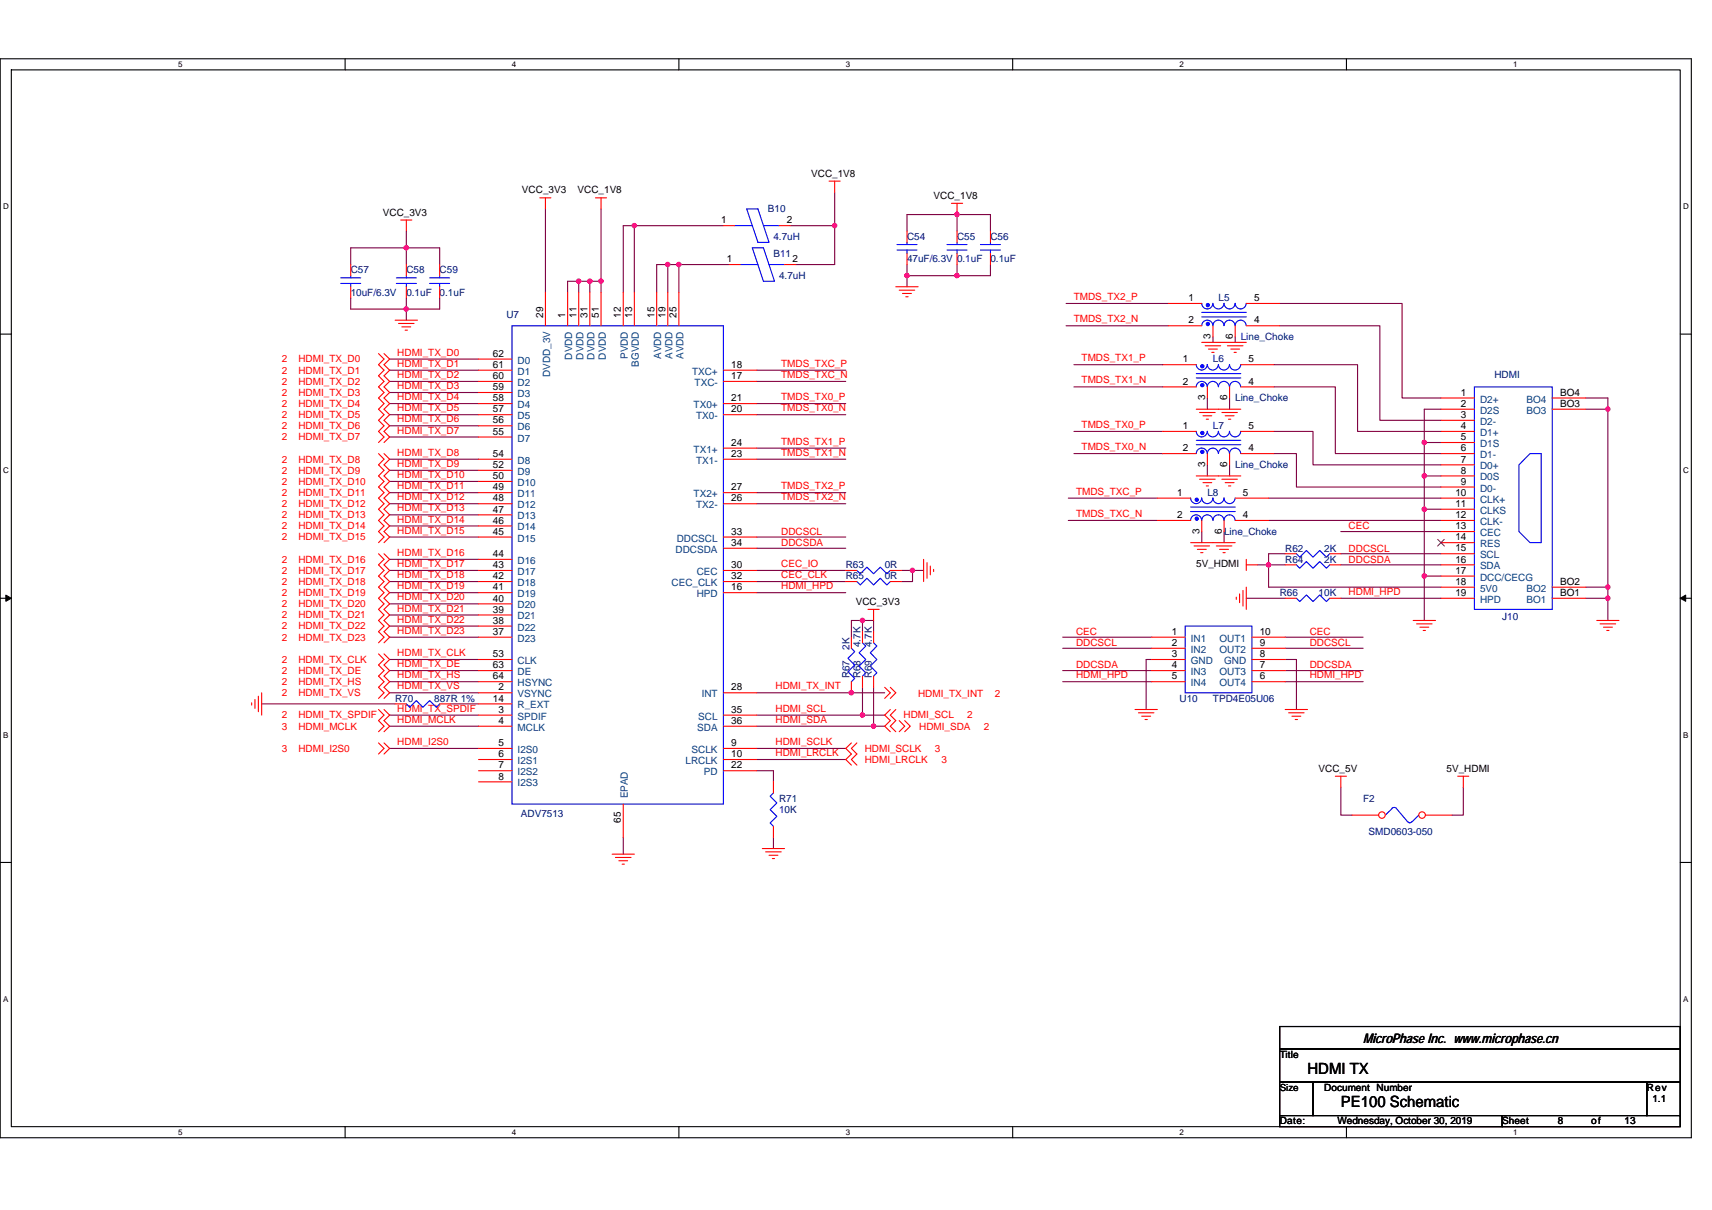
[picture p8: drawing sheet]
<svg xmlns="http://www.w3.org/2000/svg" width="297mm" height="210mm" viewBox="0 0 297 210" stroke-linecap="round" stroke-linejoin="round" font-family="sans-serif">
<path d="M0 10.2h293.5v187.2h-293.5zM2 12.1h289.5v183.4h-289.5z" fill="none" stroke="#000" stroke-width=".19"/>
<g fill="#fff">
<path d="M30.9 10.4h.8v1.6h-.8z"/>
<path d="M30.9 195.7h.8v1.6h-.8z"/>
</g>
<path d="M59.9 10.2v1.9M59.9 195.5v1.9" fill="none" stroke="#000" stroke-width=".19"/>
<g fill="#fff">
<path d="M88.8 10.4h.8v1.6h-.8z"/>
<path d="M88.8 195.7h.8v1.6h-.8z"/>
</g>
<path d="M117.8 10.2v1.9M117.8 195.5v1.9" fill="none" stroke="#000" stroke-width=".19"/>
<g fill="#fff">
<path d="M146.7 10.4h.8v1.6h-.8z"/>
<path d="M146.7 195.7h.8v1.6h-.8z"/>
</g>
<path d="M175.7 10.2v1.9M175.7 195.5v1.9" fill="none" stroke="#000" stroke-width=".19"/>
<g fill="#fff">
<path d="M204.7 10.4h.7v1.6h-.7z"/>
<path d="M204.7 195.7h.7v1.6h-.7z"/>
</g>
<path d="M233.6 10.2v1.9M233.6 195.5v1.9" fill="none" stroke="#000" stroke-width=".19"/>
<g fill="#fff">
<path d="M262.6 10.4h.7v1.6h-.7z"/>
<path d="M262.6 195.7h.7v1.6h-.7z"/>
<path d="M.5 35.1h1v1.5h-1z"/>
<path d="M292 35.1h1v1.5h-1z"/>
<path d="M.5 80.9h1v1.5h-1z"/>
<path d="M292 80.9h1v1.5h-1z"/>
</g>
<path d="M0 58h2M291.5 58h2" fill="none" stroke="#000" stroke-width=".19"/>
<g fill="#fff">
<path d="M.5 126.7h.9v1.6h-.9z"/>
<path d="M292 126.7h.9v1.6h-.9z"/>
</g>
<path d="M0 103.8h2M291.5 103.8h2" fill="none" stroke="#000" stroke-width=".19"/>
<path d="M1 103.3l1 .5-1 .6zM291.5 103.8l1-.5v1.1z" fill="#000" stroke="#000" stroke-width=".17"/>
<g fill="#fff">
<path d="M.5 172.6h.9v1.5h-.9z"/>
<path d="M292 172.6h.9v1.5h-.9z"/>
</g>
<path d="M0 149.7h2M291.5 149.7h2M222 178.1h69.5v3.9h-69.5zM222 182h69.5v5.8h-69.5zM222 187.8h5.8v5.8h-5.8zM222 193.6h38.6v1.9h-38.6zM227.8 187.8h57.9v5.8h-57.9zM260.6 193.6h30.9v1.9h-30.9zM285.7 187.8h5.8v5.8h-5.8z" fill="none" stroke="#000" stroke-width=".19"/>
<g fill="none" stroke="#800040" stroke-width=".19">
<path d="M94.6 36.3v14.4M104.3 36.3v12.5M110.1 39.2h15.4M137.1 39.2h7.7M144.8 33.4v5.8M144.8 39.2v6.7h-6.7M166 37.2h-8.6v2.9M166 37.2v2.9M166 37.2h5.8v2.9M60.9 51.7v1.9h9.6M70.5 43v2.9M70.5 51.7v1.9"/>
<path d="M70.5 43h-9.6v2.9M70.5 40.1v2.9M70.5 53.6v2M70.5 43h5.8v2.9M76.3 51.7v1.9h-5.8M100.4 48.8h1.9M100.4 48.8h-1.9v1.9M100.4 48.8v1.9M102.3 48.8h2M102.3 48.8v1.9M104.3 48.8v1.9M108.1 50.7v-11.5h2v11.5"/>
<path d="M115.9 45.9h-2v4.8M115.9 45.9v4.8M115.9 45.9h1.9M117.8 45.9v4.8M117.8 45.9h8.7M157.4 45.9v1.9M157.4 47.8v2M157.4 47.8h8.6M166 45.9v1.9M171.8 45.9v1.9h-5.8M185 52.7h17.7M185 56.5h17.7"/>
<path d="M210.5 58.5v.9M214.3 58.5v.9M222 52.7h21.3v16.4h6.7M222 56.5h17.4v16.4h10.6M67.6 66.2h15.4M67.6 68.1h15.4M67.6 62.3h15.4M67.6 64.2h15.4M67.6 73.9h15.4M67.6 75.8h15.4M67.6 70h15.4M67.6 72h15.4"/>
<path d="M67.6 79.7h15.4M131.3 66.2h15.4M131.3 64.2h15.4M131.3 72h15.4M131.3 70h15.4M131.3 79.7h15.4M131.3 77.8h15.4M186.3 63.3h15.5M186.3 67.1h15.5M186.3 74.9h15.5M186.3 78.7h15.5M209.5 69.1v1.9"/>
<path d="M213.3 69.1v1.9M221.1 63.3h14.4v11.6h14.5M221.1 67.1h10.6v11.6h18.3M221.1 74.9h6.7v5.8h22.2M221.1 78.7h3.8v5.8h25.1M247.1 76.8h2.9M247.1 76.8v5.8M250 71h-2.9v5.8M275.1 69.1h3.9v1.9M275.1 71h3.9M279 71v30.9M67.6 83.5h15.4"/>
<path d="M67.6 85.5h15.4M67.6 81.6h15.4M67.6 91.3h15.4M67.6 93.2h15.4M67.6 87.4h15.4M67.6 89.3h15.4M67.6 97.1h15.4M67.6 99h15.4M131.3 87.4h15.4M131.3 85.5h15.4M131.3 95.1h15.4M131.3 93.2h15.4"/>
<path d="M131.3 99h15.4M156.4 99h1.9M158.3 99h1.9M158.3 99v1.9h-1.9M185.4 86.4h15.4M185.4 90.3h15.4M208.5 92.2v2M209.5 80.7v1.9M212.4 92.2v2M213.3 80.7v1.9M218.2 98h1.9M220.1 86.4h29.9"/>
<path d="M220.1 90.3h29.9M220.1 98h2.9M220.1 98v3.9h29.9M223 96.1h-2.9v1.9M232.6 92.2h17.4M232.6 96.1h17.4M232.6 98h17.4M247.1 100h2.9M247.1 88.4v11.6M247.1 100v7.7M247.1 82.6h2.9M247.1 88.4h2.9"/>
<path d="M247.1 82.6v5.8M67.6 100.9h15.4M67.6 102.8h15.4M67.6 108.6h15.4M67.6 110.6h15.4M67.6 104.8h15.4M67.6 106.7h15.4M67.6 118.3h15.4M67.6 114.4h15.4M67.6 116.4h15.4M131.3 100.9h15.4M131.3 102.8h15.4"/>
<path d="M149.6 107.7h2v1.9M149.6 107.7h-1.9v2.9M149.6 107.7v1.9M149.6 119.3v4.8M151.6 119.3v6.7M184.4 112.5h15.4M184.4 118.3h15.4M184.4 116.4h15.4M184.4 110.6h15.4M199.8 114.4h-.9v8.7M216.2 103.8h6.8M223 114.4h1.9v8.7"/>
<path d="M223 112.5h13.5M223 118.3h13.5M223 116.4h13.5M223 110.6h13.5M232.6 103.8h17.4M275.1 103.8h3.9M275.1 101.9h3.9M279 103.8v3.9M279 101.9v1.9M45.4 122.2h23.2M67.6 120.2h15.4M67.6 126h15.4"/>
<path d="M67.6 124.1h15.4M67.6 129.9h15.4M78.2 122.2h4.8M131.3 133.8h2.9v1.9M131.3 126h20.3M131.3 131.8h15.4M131.3 129.9h15.4M131.3 124.1h18.3M149.6 124.1h3.9M151.6 126h1.9M153.5 120.2h-22.2M232.6 136.6v4.9h2"/>
<path d="M253.9 136.6v4.9h-2M108.1 145.3v2.9M134.2 145.3v2"/>
</g>
<g fill="#f0f" stroke="#f0f" stroke-width=".19">
<circle cx="102.3" cy="48.8" r=".38"/>
<circle cx="100.4" cy="48.8" r=".38"/>
<circle cx="104.3" cy="48.8" r=".38"/>
<circle cx="144.8" cy="39.1" r=".38"/>
<circle cx="110" cy="39.1" r=".38"/>
<circle cx="115.8" cy="45.9" r=".38"/>
<circle cx="117.8" cy="45.9" r=".38"/>
<circle cx="220.1" cy="98" r=".38"/>
<circle cx="158.3" cy="99" r=".38"/>
<circle cx="247.1" cy="82.6" r=".38"/>
<circle cx="247.1" cy="76.8" r=".38"/>
<circle cx="247.1" cy="88.4" r=".38"/>
<circle cx="247.1" cy="99.9" r=".38"/>
<circle cx="279" cy="103.8" r=".38"/>
<circle cx="279" cy="101.9" r=".38"/>
<circle cx="279" cy="71" r=".38"/>
<circle cx="151.6" cy="126" r=".38"/>
<circle cx="149.6" cy="124.1" r=".38"/>
<circle cx="149.6" cy="107.7" r=".38"/>
<circle cx="147.7" cy="120.2" r=".38"/>
<circle cx="157.4" cy="47.8" r=".38"/>
<circle cx="166" cy="37.2" r=".38"/>
<circle cx="166" cy="47.8" r=".38"/>
<circle cx="70.5" cy="43" r=".38"/>
<circle cx="70.5" cy="53.6" r=".38"/>
</g>
<g fill="none" stroke="#f00" stroke-width=".19">
<path d="M69.5 38.2h2M70.5 38.2v1.9M93.7 34.3h1.9M94.6 34.3v2M103.3 34.3h1.9M104.3 34.3v2M125.5 39.2h1.9M135.2 39.2h1.9M143.8 31.4h2M144.8 31.4v2M165.1 35.3h1.9M166 35.3v1.9"/>
<path d="M68.6 55.6h3.8M69.1 56.1h2.7M69.7 56.7h1.6M70.3 57.3h.4M70.5 45.9v1.9M70.5 49.8v1.9M94.6 50.7v5.8M98.5 50.7v5.8M100.4 50.7v5.8M102.3 50.7v5.8M104.3 50.7v5.8M108.1 50.7v5.8"/>
<path d="M110.1 50.7v5.8M113.9 50.7v5.8M115.9 50.7v5.8M117.8 50.7v5.8M155.4 49.8h3.9M156 50.4h2.7M156.6 50.9h1.5M157.2 51.5h.4M166 40.1v2M166 44v1.9M171.8 40.1v2M171.8 44v1.9"/>
<path d="M202.7 52.7h5.8M202.7 56.5h5.8M210.5 56.5v2M214.3 56.5v2M216.2 52.7h5.8M216.2 56.5h5.8M216.2 59.4h-7.7M65.7 61.4l.9 .9-.9 1 .9 .9-.9 1 .9 1-.9 .9 .9 1-.9 1 .9 .9-.9 1 .9 1-.9 .9 .9 1-.9 1 .9 .9-.9 1M65.7 78.7l.9 1-.9 1 .9 .9-.9 1 .9 .9-.9 1 .9 1-.9 .9 .9 1-.9 1 .9 .9-.9 1 .9 1-.9 .9 .9 1-.9 1M66.6 61.4l1 .9-1 1 1 .9-1 1 1 1-1 .9 1 1-1 1 1 .9-1 1 1 1-1 .9 1 1-1 1 1 .9-1 1M66.6 78.7l1 1-1 1 1 .9-1 1 1 .9-1 1 1 1-1 .9 1 1-1 1 1 .9-1 1 1 1-1 .9 1 1-1 1M83 62.3h5.8"/>
<path d="M83 64.2h5.8M83 66.2h5.8M83 68.1h5.8M83 70h5.8M83 72h5.8M83 73.9h5.8M83 75.8h5.8M83 79.7h5.8M125.5 66.2h5.8M125.5 64.2h5.8M125.5 72h5.8M125.5 70h5.8"/>
<path d="M125.5 79.7h5.8M125.5 77.8h5.8M201.8 63.3h5.8M201.8 67.1h5.8M208.1 71.6h2.7M208.7 72.2h1.5M209.1 60h2.7M209.3 72.7h.4M209.5 67.1v2M209.7 60.6h1.5M210.2 61.2h.4M212 71.6h2.7"/>
<path d="M212.6 72.2h1.5M213 60h2.7M213.1 72.7h.4M213.3 67.1v2M213.5 60.6h1.6M214.1 61.2h.4M215.3 63.3h5.8M215.3 67.1h5.8M215.3 71h-7.7M65.7 96.1l.9 1-.9 .9 .9 1-.9 1 .9 .9-.9 1 .9 .9-.9 1 .9 1-.9 .9 .9 1-.9 1 .9 .9-.9 1 .9 1-.9 .9M66.6 96.1l1 1-1 .9 1 1-1 1 1 .9-1 1 1 .9-1 1 1 1-1 .9 1 1-1 1 1 .9-1 1 1 1-1 .9M83 81.6h5.8"/>
<path d="M83 83.5h5.8M83 85.5h5.8M83 87.4h5.8M83 89.3h5.8M83 91.3h5.8M83 93.2h5.8M83 97.1h5.8M83 99h5.8M125.5 87.4h5.8M125.5 85.5h5.8M125.5 99h5.8M125.5 93.2h5.8"/>
<path d="M125.5 95.1h5.8M146.7 99h2M154.5 99h1.9M160.2 97.1v3.8M160.8 97.6v2.8M161.4 98.2v1.6M162 98.8v.4M207.2 94.7h2.7M207.7 95.3h1.6M208.1 83.2h2.7M208.3 95.9h.4M208.7 83.8h1.5"/>
<path d="M209.3 84.3h.4M211 94.7h2.7M211.6 95.3h1.5M212 83.2h2.7M212.2 95.9h.4M212.6 83.8h1.5M213.1 84.3h.4M214.3 94.2h-7.7M215.3 82.6h-7.7M216.2 98h2M216.2 97.1v1.9M223 96.1h1.9"/>
<path d="M230.7 96.1h1.9M65.7 113.5l.9 .9-.9 1 .9 1-.9 .9 .9 1-.9 1 .9 .9-.9 1M66.6 113.5l1 .9-1 1 1 1-1 .9 1 1-1 1 1 .9-1 1M83 114.4h5.8M83 116.4h5.8M83 118.3h5.8M83 100.9h5.8M83 102.8h5.8M83 104.8h5.8M83 106.7h5.8M83 108.6h5.8M83 110.6h5.8"/>
<path d="M125.5 102.8h5.8M125.5 100.9h5.8M147.7 110.6v1.9M147.7 118.3v1.9M149.6 109.6v1.9M149.6 117.3v2M150.6 105.7h1.9M151.6 105.7v2M151.6 109.6v1.9M151.6 117.3v2M153.5 119.3l1 .9-1 1M154.5 119.3l.9 .9-.9 1"/>
<path d="M214.5 103.6v.4M215.1 103.1v1.5M215.7 102.5v2.7M216.2 101.9v3.8M245.2 107.7h3.9M245.8 108.3h2.7M246.4 108.8h1.5M246.9 109.4h.4M277 107.7h3.9M277.6 108.3h2.7M278.2 108.8h1.6M278.8 109.4h.4"/>
<path d="M43.7 122v.4M44.2 121.4v1.5M44.8 120.8v2.7M45.4 120.2v3.9M65.7 123.1l.9 1-.9 1 .9 .9-.9 1M65.7 128.9l.9 1-.9 1M66.6 123.1l1 1-1 1 1 .9-1 1M66.6 128.9l1 1-1 1M68.6 122.2h1.9M76.3 122.2h1.9M83 120.2h5.8M83 124.1h5.8"/>
<path d="M83 126h5.8M83 122.2h5.8M83 129.9h5.8M83 131.8h5.8M83 133.8h5.8M83 135.7h5.8M108.1 139.5v5.8M125.5 120.2h5.8M125.5 124.1h5.8M125.5 126h5.8M125.5 129.9h5.8M125.5 131.8h5.8"/>
<path d="M125.5 133.8h5.8M134.2 135.7v1.9M147.7 128.9l-1 1 1 1-1 .9 1 1M148.7 128.9l-1 1 1 1-1 .9 1 1M154.5 123.1l-1 1 1 1-1 .9 1 1M155.4 123.1l-.9 1 .9 1-.9 .9 .9 1M156 125.1l1 .9-1 1M157 125.1l.9 .9-.9 1M196.9 123.1h3.9M197.5 123.7h2.7M198.1 124.3h1.5M198.7 124.9h.4"/>
<path d="M223 123.1h3.9M223.6 123.7h2.7M224.2 124.3h1.5M224.7 124.9h.4M231.7 134.7h1.9M232.6 134.7v1.9M252.9 134.7h1.9M253.9 134.7v1.9M106.2 148.2h3.9M106.8 148.8h2.7M107.4 149.4h1.5M107.9 150h.4"/>
<path d="M132.3 147.3h3.8M132.8 147.8h2.7M133.4 148.4h1.6M134 149h.4M134.2 143.4v1.9"/>
</g>
<g fill="none" stroke="#00f" stroke-width=".19">
<path d="M127.4 39.2h3.1M129.6 36.3h1.9l1.9 5.8h-1.9zM132.5 39.2h2.7M68.8 49.2h3.4M68.8 48.2h3.4M70.5 47.8v.4M70.5 49.2v.6M88.8 56.5h36.7v83h-36.7zM164.3 43.4h3.5M164.3 42.4h3.5M166 42.1v.3M166 43.4v.6"/>
<path d="M170.1 43.4h3.5M170.1 42.4h3.5M171.8 42.1v.3M171.8 43.4v.6M208.5 54.2h7.7M208.5 55h7.7M210.4 52.6a.96 .96 0 0 1-.9 1 .96 .96 0 0 1-1-1M210.4 56.5a.96 .96 0 0 0-.9-.9 .96 .96 0 0 0-1 .9M214.3 52.6a.95 .95 0 0 1-1 1 .95 .95 0 0 1-.9-1 .96 .96 0 0 1-1 1 .96 .96 0 0 1-.9-1M214.3 56.5a.96 .96 0 0 0-1-.9 .96 .96 0 0 0-.9 .9 .95 .95 0 0 0-1-.9 .95 .95 0 0 0-.9 .9M216.2 52.6a.95 .95 0 0 1-.9 1 .95 .95 0 0 1-1-1M216.2 56.5a.95 .95 0 0 0-.9-.9 .95 .95 0 0 0-1 .9"/>
<path d="M207.6 64.8h7.7M207.6 65.6h7.7M207.6 63.3a.95 .95 0 0 0 .9 .9 .95 .95 0 0 0 1-.9 .96 .96 0 0 0 .9 .9 .96 .96 0 0 0 1-.9M211.4 67.1a.95 .95 0 0 0-1-.9 .95 .95 0 0 0-.9 .9 .96 .96 0 0 0-1-.9 .96 .96 0 0 0-.9 .9M215.3 67.1a.96 .96 0 0 0-1-.9 .96 .96 0 0 0-1 .9 .96 .96 0 0 0-.9-.9 .96 .96 0 0 0-1 .9M215.3 63.3a.96 .96 0 0 1-1 .9 .96 .96 0 0 1-1-.9 .96 .96 0 0 1-.9 .9 .96 .96 0 0 1-1-.9M148.7 99l.6 .6 1.1-1.2 1.2 1.2 1.1-1.2 1.2 1.2 .6-.6M224.9 96.1l.6 .6 1.2-1.2 1.1 1.2 1.2-1.2 1.1 1.2 .6-.6M147.7 112.5l.6 .6-1.2 1.1 1.2 1.2-1.2 1.2 1.2 1.1-.6 .6M149.6 111.5l.6 .6-1.1 1.2 1.1 1.1-1.1 1.2 1.1 1.2-.6 .5M151.6 111.5l.5 .6-1.1 1.2 1.1 1.1-1.1 1.2 1.1 1.2-.5 .5M70.5 122.2l.6 .5 1.1-1.1 1.2 1.1 1.1-1.1 1.2 1.1 .6-.5"/>
<path d="M134.2 137.6l-.6 .6 1.2 1.1-1.2 1.2 1.2 1.2-1.2 1.1 .6 .6M241.5 140.3l.4-.2 .4 .2M241.5 140.3l-1.1 1.2M242.3 140.3l1.9 2.3M244.3 142.6a.38 .38 0 0 0 .3 .2 .38 .38 0 0 0 .3-.2M246.2 141.5l-1.2 1.1"/>
</g>
<g fill="#00f" stroke="#00f" stroke-width=".19">
<circle cx="209.6" cy="56.2" r=".28"/>
<circle cx="209.6" cy="52.9" r=".28"/>
<circle cx="208.6" cy="66.8" r=".28"/>
<circle cx="208.6" cy="63.6" r=".28"/>
</g>
<circle cx="239.8" cy="141.4" r=".57" fill="#fff" stroke="#f00" stroke-width=".19"/>
<path d="M234.6 141.5h4.6" fill="none" stroke="#f00" stroke-width=".19"/>
<circle cx="246.7" cy="141.4" r=".57" fill="#fff" stroke="#f00" stroke-width=".19"/>
<g fill="none" stroke="#f00" stroke-width=".19">
<path d="M60.9 45.9v1.9M60.9 49.8v1.9M76.3 45.9v1.9M76.3 49.8v1.9M126.5 45.9h1.9M136.1 45.9h2M157.4 40.1v2M157.4 44v1.9M201.8 74.9h5.8M201.8 78.7h5.8M209.5 78.7v2M213.3 78.7v2"/>
<path d="M215.3 74.9h5.8M215.3 78.7h5.8M250 69.1h5.8M250 71h5.8M250 72.9h5.8M250 74.9h5.8M250 76.8h5.8M250 78.7h5.8M269.3 71h5.8M269.3 69.1h5.8M200.8 86.4h5.8M200.8 90.3h5.8"/>
<path d="M208.5 90.3v1.9M212.4 90.3v1.9M214.3 86.4h5.8M214.3 90.3h5.8M223 98h1.9M230.7 98h1.9M250 80.7h5.8M250 82.6h5.8M250 84.5h5.8M250 86.4h5.8M250 88.4h5.8M250 90.3h5.8"/>
<path d="M250 92.2h5.8M250 94.2h5.8M250 96.1h5.8M250 98h5.8M250 100h5.8M146.7 100.9h2M154.5 100.9h1.9M199.8 110.6h5.8M199.8 112.5h5.8M199.8 114.4h5.8M199.8 116.4h5.8M199.8 118.3h5.8"/>
<path d="M217.2 118.3h5.8M217.2 116.4h5.8M217.2 114.4h5.8M217.2 112.5h5.8M217.2 110.6h5.8M223 103.8h1.9M230.7 103.8h1.9M250 101.9h5.8M250 103.8h5.8M269.3 103.8h5.8M269.3 101.9h5.8M247.3 141.5h4.6"/>
</g>
<g fill="none" stroke="#00f" stroke-width=".19">
<path d="M59.1 49.2h3.5M59.1 48.2h3.5M60.9 47.8v.4M60.9 49.2v.6M74.5 49.2h3.5M74.5 48.2h3.5M76.3 47.8v.4M76.3 49.2v.6M128.4 45.9h3.1M130.5 43h2l1.9 5.8h-1.9zM133.4 45.9h2.7M155.6 43.4h3.5"/>
<path d="M155.6 42.4h3.5M157.4 42.1v.3M157.4 43.4v.6M207.6 76.4h7.7M207.6 77.2h7.7M207.6 74.8a.95 .95 0 0 0 .9 1 .95 .95 0 0 0 1-1 .96 .96 0 0 0 .9 1 .96 .96 0 0 0 1-1M211.4 78.7a.95 .95 0 0 0-1-.9 .95 .95 0 0 0-.9 .9 .96 .96 0 0 0-1-.9 .96 .96 0 0 0-.9 .9M215.3 78.7a.96 .96 0 0 0-1-.9 .96 .96 0 0 0-1 .9 .96 .96 0 0 0-.9-.9 .96 .96 0 0 0-1 .9M215.3 74.8a.96 .96 0 0 1-1 1 .96 .96 0 0 1-1-1 .96 .96 0 0 1-.9 1 .96 .96 0 0 1-1-1M255.8 67.1h13.5v38.6h-13.5zM265.5 78.7h1.9v15.5h-1.9l-2-2v-11.5zM206.6 88.8h7.7"/>
<path d="M206.6 86.4a.95 .95 0 0 0 .9 1 .95 .95 0 0 0 1-1 .97 .97 0 0 0 1 1 .97 .97 0 0 0 .9-1M206.6 88h7.7M210.4 90.3a.96 .96 0 0 0-.9-1 .96 .96 0 0 0-1 1 .96 .96 0 0 0-1-1 .96 .96 0 0 0-.9 1M214.3 86.4a.95 .95 0 0 1-1 1 .95 .95 0 0 1-.9-1 .96 .96 0 0 1-1 1 .96 .96 0 0 1-.9-1M214.3 90.3a.95 .95 0 0 0-1-1 .95 .95 0 0 0-.9 1 .96 .96 0 0 0-1-1 .96 .96 0 0 0-.9 1M224.9 98l.6 .6 1.2-1.1 1.1 1.1 1.2-1.1 1.1 1.1 .6-.6M148.7 100.9l.6 .6 1.1-1.1 1.2 1.1 1.1-1.1 1.2 1.1 .6-.6M205.6 108.6h11.6v11.6h-11.6zM224.9 103.8l.6 .6 1.2-1.1 1.1 1.1 1.2-1.1 1.1 1.1 .6-.6"/>
</g>
<g fill="#00f" stroke="#00f" stroke-width=".19">
<circle cx="207.6" cy="90" r=".28"/>
<circle cx="207.6" cy="86.7" r=".28"/>
<circle cx="208.6" cy="78.4" r=".28"/>
<circle cx="208.6" cy="75.1" r=".28"/>
</g>
<path d="M249.4 93.6l1.2 1.2M250.6 93.6l-1.2 1.2" fill="none" stroke="#804000" stroke-width=".17"/>
<g fill="#f0f" stroke="#f0f" stroke-width=".19">
<circle cx="102.3" cy="48.8" r=".38"/>
<circle cx="100.4" cy="48.8" r=".38"/>
<circle cx="104.3" cy="48.8" r=".38"/>
<circle cx="144.8" cy="39.1" r=".38"/>
<circle cx="110" cy="39.1" r=".38"/>
<circle cx="115.8" cy="45.9" r=".38"/>
<circle cx="117.8" cy="45.9" r=".38"/>
<circle cx="220.1" cy="98" r=".38"/>
<circle cx="158.3" cy="99" r=".38"/>
<circle cx="247.1" cy="82.6" r=".38"/>
<circle cx="247.1" cy="76.8" r=".38"/>
<circle cx="247.1" cy="88.4" r=".38"/>
<circle cx="247.1" cy="99.9" r=".38"/>
<circle cx="279" cy="103.8" r=".38"/>
<circle cx="279" cy="101.9" r=".38"/>
<circle cx="279" cy="71" r=".38"/>
<circle cx="151.6" cy="126" r=".38"/>
<circle cx="149.6" cy="124.1" r=".38"/>
<circle cx="149.6" cy="107.7" r=".38"/>
<circle cx="147.7" cy="120.2" r=".38"/>
<circle cx="157.4" cy="47.8" r=".38"/>
<circle cx="166" cy="37.2" r=".38"/>
<circle cx="166" cy="47.8" r=".38"/>
<circle cx="70.5" cy="43" r=".38"/>
<circle cx="70.5" cy="53.6" r=".38"/>
</g>
<g font-size="2.7">
<text x="226.9" y="186.3">HDMI TX</text>
<text x="232.6" y="192.1">PE100 Schematic</text>
</g>
<g font-size="2.3">
<text x="236.5" y="181.1">M</text>
<text x="238.1" y="181.1">icroPhase Inc. ww</text>
<text x="253.6" y="181.1">w.microphase.cn</text>
</g>
<g font-size="1.7">
<text x="90.6" y="33.5">VCC_3V3</text>
<text x="100.2" y="33.5">VCC_1V8</text>
<text x="140.8" y="30.7">VCC_1V8</text>
<text x="162" y="34.5">VCC_1V8</text>
<text x="66.4" y="37.4">VCC_3V3</text>
<text x="125.1" y="38.8">1</text>
<text x="136.5" y="38.8">2</text>
<text x="126.1" y="45.5">1</text>
<text x="137.5" y="45.5">2</text>
<text x="206.2" y="52.3">1</text>
<text x="217.6" y="52.3">5</text>
<text x="94.2" y="55.2" transform="rotate(-90 94.2 55.2)">29</text>
<text x="98.1" y="55.2" transform="rotate(-90 98.1 55.2)">1</text>
<text x="100" y="55.2" transform="rotate(-90 100 55.2)">11</text>
<text x="101.9" y="55.2" transform="rotate(-90 101.9 55.2)">31</text>
<text x="103.9" y="55.2" transform="rotate(-90 103.9 55.2)">51</text>
<text x="107.7" y="55.2" transform="rotate(-90 107.7 55.2)">12</text>
<text x="109.7" y="55.2" transform="rotate(-90 109.7 55.2)">13</text>
<text x="113.5" y="55.2" transform="rotate(-90 113.5 55.2)">15</text>
<text x="115.5" y="55.2" transform="rotate(-90 115.5 55.2)">19</text>
<text x="117.4" y="55.2" transform="rotate(-90 117.4 55.2)">25</text>
<text x="206.2" y="56.1">2</text>
<text x="210.1" y="58.8" transform="rotate(-90 210.1 58.8)">3</text>
<text x="213.9" y="58.8" transform="rotate(-90 213.9 58.8)">6</text>
<text x="217.6" y="56.1">4</text>
<text x="85.5" y="61.9">62</text>
<text x="85.5" y="63.8">61</text>
<text x="85.5" y="65.8">60</text>
<text x="126.9" y="65.8">17</text>
<text x="126.9" y="63.8">18</text>
<text x="205.2" y="62.9">1</text>
<text x="216.6" y="62.9">5</text>
<text x="85.5" y="67.7">59</text>
<text x="85.5" y="69.6">58</text>
<text x="85.5" y="71.6">57</text>
<text x="126.9" y="71.6">20</text>
<text x="126.9" y="69.6">21</text>
<text x="205.2" y="66.7">2</text>
<text x="209.1" y="69.4" transform="rotate(-90 209.1 69.4)">3</text>
<text x="212.9" y="69.4" transform="rotate(-90 212.9 69.4)">6</text>
<text x="216.6" y="66.7">4</text>
<text x="253.5" y="68.7">1</text>
<text x="253.5" y="70.6">2</text>
<text x="270.7" y="70.6">BO3</text>
<text x="270.7" y="68.7">BO4</text>
<text x="85.5" y="73.5">56</text>
<text x="85.5" y="75.4">55</text>
<text x="126.9" y="77.4">24</text>
<text x="205.2" y="74.5">1</text>
<text x="216.6" y="74.5">5</text>
<text x="253.5" y="72.5">3</text>
<text x="253.5" y="74.5">4</text>
<text x="253.5" y="76.4">5</text>
<text x="85.5" y="79.3">54</text>
<text x="85.5" y="81.2">52</text>
<text x="85.5" y="83.1">50</text>
<text x="126.9" y="79.3">23</text>
<text x="205.2" y="78.3">2</text>
<text x="209.1" y="81" transform="rotate(-90 209.1 81)">3</text>
<text x="212.9" y="81" transform="rotate(-90 212.9 81)">6</text>
<text x="216.6" y="78.3">4</text>
<text x="253.5" y="78.3">6</text>
<text x="253.5" y="80.3">7</text>
<text x="253.5" y="82.2">8</text>
<text x="85.5" y="85.1">49</text>
<text x="85.5" y="87">48</text>
<text x="85.5" y="88.9">47</text>
<text x="126.9" y="87">26</text>
<text x="126.9" y="85.1">27</text>
<text x="204.3" y="86">1</text>
<text x="204.3" y="89.9">2</text>
<text x="215.7" y="86">5</text>
<text x="215.7" y="89.9">4</text>
<text x="252.5" y="86">10</text>
<text x="252.5" y="88">11</text>
<text x="252.5" y="89.9">12</text>
<text x="253.5" y="84.1">9</text>
<text x="85.5" y="90.9">46</text>
<text x="85.5" y="92.8">45</text>
<text x="126.9" y="94.7">34</text>
<text x="126.9" y="92.8">33</text>
<text x="208.1" y="92.6" transform="rotate(-90 208.1 92.6)">3</text>
<text x="212" y="92.6" transform="rotate(-90 212 92.6)">6</text>
<text x="252.5" y="91.8">13</text>
<text x="252.5" y="93.8">14</text>
<text x="252.5" y="95.7">15</text>
<text x="85.5" y="96.7">44</text>
<text x="85.5" y="98.6">43</text>
<text x="85.5" y="100.5">42</text>
<text x="126.9" y="98.6">30</text>
<text x="126.9" y="100.5">32</text>
<text x="207.6" y="98.4">5V_HDMI</text>
<text x="252.5" y="97.6">16</text>
<text x="252.5" y="99.6">17</text>
<text x="252.5" y="101.5">18</text>
<text x="270.7" y="101.5">BO2</text>
<text x="85.5" y="102.4">41</text>
<text x="85.5" y="104.4">40</text>
<text x="85.5" y="106.3">39</text>
<text x="126.9" y="102.4">16</text>
<text x="148.5" y="105">VCC_3V3</text>
<text x="252.5" y="103.4">19</text>
<text x="270.7" y="103.4">BO1</text>
<text x="85.5" y="108.2">38</text>
<text x="85.5" y="110.2">37</text>
<text x="203.3" y="110.2">1</text>
<text x="203.3" y="112.1">2</text>
<text x="218.6" y="112.1">9</text>
<text x="218.6" y="110.2">10</text>
<text x="85.5" y="114">53</text>
<text x="85.5" y="116">63</text>
<text x="85.5" y="117.9">64</text>
<text x="86.5" y="119.8">2</text>
<text x="126.9" y="119.8">28</text>
<text x="203.3" y="114">3</text>
<text x="203.3" y="116">4</text>
<text x="203.3" y="117.9">5</text>
<text x="218.6" y="114">8</text>
<text x="218.6" y="117.9">6</text>
<text x="218.6" y="116">7</text>
<text x="85.5" y="121.8">14</text>
<text x="86.5" y="123.7">3</text>
<text x="86.5" y="125.6">4</text>
<text x="126.9" y="123.7">35</text>
<text x="126.9" y="125.6">36</text>
<text x="86.5" y="129.5">5</text>
<text x="86.5" y="131.4">6</text>
<text x="126.9" y="129.5">9</text>
<text x="126.9" y="131.4">10</text>
<text x="86.5" y="133.4">7</text>
<text x="86.5" y="135.3">8</text>
<text x="126.9" y="133.4">22</text>
<text x="228.8" y="133.9">VCC_5V</text>
<text x="251" y="133.9">5V_HDMI</text>
<text x="107.7" y="142.8" transform="rotate(-90 107.7 142.8)">65</text>
<text x="222" y="183.6">Title</text>
<text x="222" y="189.3">Size</text>
<text x="229.8" y="189.3">Document Number</text>
<text x="285.7" y="189.3">Rev</text>
<text x="286.7" y="191.3">1.1</text>
<text x="222" y="195.1">Date:</text>
<text x="232.1" y="195.1">Wednesday, October 30, 2019</text>
<text x="260.6" y="195.1">Sheet</text>
<text x="270.3" y="195.1">8</text>
<text x="276.1" y="195.1">of</text>
<text x="281.9" y="195.1">13</text>
</g>
<g font-size="1.7" fill="#000080">
<text x="133.2" y="36.8">B10</text>
<text x="134.2" y="41.7">4.7uH</text>
<text x="157.4" y="41.7">C54</text>
<text x="166" y="41.7">C55</text>
<text x="171.8" y="41.7">C56</text>
<text x="60.9" y="47.5">C57</text>
<text x="70.5" y="47.5">C58</text>
<text x="76.3" y="47.5">C59</text>
<text x="134.2" y="44.6">B11</text>
<text x="157.4" y="45.5">47uF/6.3V 0.1uF</text>
<text x="171.8" y="45.5">0.1uF</text>
<text x="60.9" y="51.3">10uF/6.3V</text>
<text x="70.5" y="51.3">0.1uF</text>
<text x="76.3" y="51.3">0.1uF</text>
<text x="135.2" y="48.4">4.7uH</text>
<text x="211.4" y="52.3">L5</text>
<text x="87.9" y="55.2">U7</text>
<text x="215.3" y="59">Line_Choke</text>
<text x="210.5" y="62.9">L6</text>
<text x="259.3" y="65.6">HDMI</text>
<text x="214.3" y="69.7">Line_Choke</text>
<text x="210.5" y="74.5">L7</text>
<text x="214.3" y="81.2">Line_Choke</text>
<text x="209.5" y="86.1">L8</text>
<text x="212.4" y="92.8">Line_Choke</text>
<text x="223" y="95.7">R62</text>
<text x="229.8" y="95.7">2K</text>
<text x="146.7" y="98.6">R63</text>
<text x="146.7" y="100.5">R65</text>
<text x="153.5" y="98.6">0R</text>
<text x="153.5" y="100.5">0R</text>
<text x="223" y="97.6">R64</text>
<text x="229.8" y="97.6">2K</text>
<text x="222" y="103.4">R66</text>
<text x="228.8" y="103.4">10K</text>
<text x="260.6" y="107.7">J10</text>
<text x="147.4" y="112.7" transform="rotate(-90 147.4 112.7)">2K</text>
<text x="149.3" y="112.3" transform="rotate(-90 149.3 112.3)">4.7K</text>
<text x="151.3" y="112.3" transform="rotate(-90 151.3 112.3)">4.7K</text>
<text x="147.4" y="117.7" transform="rotate(-90 147.4 117.7)">R67</text>
<text x="149.3" y="117.7" transform="rotate(-90 149.3 117.7)">R68</text>
<text x="151.3" y="117.7" transform="rotate(-90 151.3 117.7)">R69</text>
<text x="68.6" y="121.8">R70</text>
<text x="75.3" y="121.8">887R 1%</text>
<text x="204.7" y="121.8">U10</text>
<text x="210.5" y="121.8">TPD4E05U06</text>
<text x="90.4" y="141.9">ADV7513</text>
<text x="135.2" y="139.1">R71</text>
<text x="135.2" y="141.1">10K</text>
<text x="236.5" y="139.1">F2</text>
<text x="237.5" y="144.9">SMD0603-050</text>
</g>
<g font-size="1.7" fill="#f00">
<text x="186.3" y="52.1">TMDS_TX2_P</text>
<text x="186.3" y="55.9">TMDS_TX2_N</text>
<text x="48.9" y="64.8">2</text>
<text x="48.9" y="62.9">2</text>
<text x="51.8" y="64.8">HDMI_TX_D1</text>
<text x="51.8" y="62.9">HDMI_TX_D0</text>
<text x="68.9" y="65.6">HDMI_TX_D2</text>
<text x="68.9" y="61.7">HDMI_TX_D0</text>
<text x="68.9" y="63.6">HDMI_TX_D1</text>
<text x="135.5" y="65.6">TMDS_TXC_N</text>
<text x="135.5" y="63.6">TMDS_TXC_P</text>
<text x="187.7" y="62.7">TMDS_TX1_P</text>
<text x="48.9" y="68.7">2</text>
<text x="48.9" y="66.8">2</text>
<text x="48.9" y="70.6">2</text>
<text x="51.8" y="68.7">HDMI_TX_D3</text>
<text x="51.8" y="66.8">HDMI_TX_D2</text>
<text x="51.8" y="70.6">HDMI_TX_D4</text>
<text x="68.9" y="67.5">HDMI_TX_D3</text>
<text x="68.9" y="69.4">HDMI_TX_D4</text>
<text x="68.9" y="71.4">HDMI_TX_D5</text>
<text x="135.5" y="71.4">TMDS_TX0_N</text>
<text x="135.5" y="69.4">TMDS_TX0_P</text>
<text x="187.7" y="66.5">TMDS_TX1_N</text>
<text x="48.9" y="72.6">2</text>
<text x="48.9" y="76.4">2</text>
<text x="48.9" y="74.5">2</text>
<text x="51.8" y="72.6">HDMI_TX_D5</text>
<text x="51.8" y="76.4">HDMI_TX_D7</text>
<text x="51.8" y="74.5">HDMI_TX_D6</text>
<text x="68.9" y="73.3">HDMI_TX_D6</text>
<text x="68.9" y="75.2">HDMI_TX_D7</text>
<text x="135.5" y="77.2">TMDS_TX1_P</text>
<text x="187.7" y="74.3">TMDS_TX0_P</text>
<text x="48.9" y="82.2">2</text>
<text x="48.9" y="80.3">2</text>
<text x="51.8" y="82.2">HDMI_TX_D9</text>
<text x="51.8" y="80.3">HDMI_TX_D8</text>
<text x="68.9" y="83">HDMI_TX_D10</text>
<text x="68.9" y="79.1">HDMI_TX_D8</text>
<text x="68.9" y="81">HDMI_TX_D9</text>
<text x="135.5" y="79.1">TMDS_TX1_N</text>
<text x="187.7" y="78.1">TMDS_TX0_N</text>
<text x="48.9" y="86.1">2</text>
<text x="48.9" y="84.1">2</text>
<text x="48.9" y="89.9">2</text>
<text x="48.9" y="88">2</text>
<text x="51.8" y="86.1">HDMI_TX_D11</text>
<text x="51.8" y="84.1">HDMI_TX_D10</text>
<text x="51.8" y="89.9">HDMI_TX_D13</text>
<text x="51.8" y="88">HDMI_TX_D12</text>
<text x="68.9" y="84.9">HDMI_TX_D11</text>
<text x="68.9" y="86.8">HDMI_TX_D12</text>
<text x="68.9" y="88.8">HDMI_TX_D13</text>
<text x="135.5" y="86.8">TMDS_TX2_N</text>
<text x="135.5" y="84.9">TMDS_TX2_P</text>
<text x="186.7" y="85.9">TMDS_TXC_P</text>
<text x="186.7" y="89.7">TMDS_TXC_N</text>
<text x="48.9" y="93.8">2</text>
<text x="48.9" y="91.9">2</text>
<text x="51.8" y="93.8">HDMI_TX_D15</text>
<text x="51.8" y="91.9">HDMI_TX_D14</text>
<text x="68.9" y="90.7">HDMI_TX_D14</text>
<text x="68.9" y="92.6">HDMI_TX_D15</text>
<text x="135.5" y="94.8">DDCSDA</text>
<text x="135.5" y="92.8">DDCSCL</text>
<text x="234" y="91.9">CEC</text>
<text x="234" y="95.7">DDCSCL</text>
<text x="48.9" y="99.6">2</text>
<text x="48.9" y="101.5">2</text>
<text x="48.9" y="97.6">2</text>
<text x="51.8" y="99.6">HDMI_TX_D17</text>
<text x="51.8" y="101.5">HDMI_TX_D18</text>
<text x="51.8" y="97.6">HDMI_TX_D16</text>
<text x="68.9" y="100.3">HDMI_TX_D18</text>
<text x="68.9" y="96.5">HDMI_TX_D16</text>
<text x="68.9" y="98.4">HDMI_TX_D17</text>
<text x="135.5" y="100.3">CEC_CLK</text>
<text x="135.5" y="98.4">CEC_IO</text>
<text x="234" y="97.6">DDCSDA</text>
<text x="48.9" y="103.4">2</text>
<text x="48.9" y="107.3">2</text>
<text x="48.9" y="105.4">2</text>
<text x="51.8" y="103.4">HDMI_TX_D19</text>
<text x="51.8" y="107.3">HDMI_TX_D21</text>
<text x="51.8" y="105.4">HDMI_TX_D20</text>
<text x="68.9" y="102.3">HDMI_TX_D19</text>
<text x="68.9" y="104.2">HDMI_TX_D20</text>
<text x="68.9" y="106.1">HDMI_TX_D21</text>
<text x="135.5" y="102.3">HDMI_HPD</text>
<text x="234" y="103.2">HDMI_HPD</text>
<text x="48.9" y="111.2">2</text>
<text x="48.9" y="109.2">2</text>
<text x="51.8" y="111.2">HDMI_TX_D23</text>
<text x="51.8" y="109.2">HDMI_TX_D22</text>
<text x="68.9" y="108.1">HDMI_TX_D22</text>
<text x="68.9" y="110">HDMI_TX_D23</text>
<text x="68.9" y="113.9">HDMI_TX_CLK</text>
<text x="186.7" y="112.1">DDCSCL</text>
<text x="186.7" y="110.2">CEC</text>
<text x="227.2" y="112.1">DDCSCL</text>
<text x="227.2" y="110.2">CEC</text>
<text x="48.9" y="116.9">2</text>
<text x="48.9" y="118.9">2</text>
<text x="48.9" y="115">2</text>
<text x="51.8" y="116.9">HDMI_TX_DE</text>
<text x="51.8" y="118.9">HDMI_TX_HS</text>
<text x="51.8" y="115">HDMI_TX_CLK</text>
<text x="68.9" y="117.7">HDMI_TX_HS</text>
<text x="68.9" y="119.6">HDMI_TX_VS</text>
<text x="68.9" y="115.8">HDMI_TX_DE</text>
<text x="134.6" y="119.6">HDMI_TX_INT</text>
<text x="186.7" y="117.7">HDMI_HPD</text>
<text x="186.7" y="116">DDCSDA</text>
<text x="227.2" y="117.7">HDMI_HPD</text>
<text x="227.2" y="116">DDCSDA</text>
<text x="48.9" y="120.8">2</text>
<text x="48.9" y="124.7">2</text>
<text x="51.8" y="120.8">HDMI_TX_VS</text>
<text x="51.8" y="124.7">HDMI_TX_SPDIF</text>
<text x="68.9" y="125.4">HDMI_MCLK</text>
<text x="68.9" y="123.5">HDMI_TX_SPDIF</text>
<text x="134.6" y="125.4">HDMI_SDA</text>
<text x="134.6" y="123.5">HDMI_SCL</text>
<text x="156.8" y="124.7">HDMI_SCL</text>
<text x="159.3" y="121">HDMI_TX_INT</text>
<text x="167.8" y="124.7">2</text>
<text x="172.6" y="121">2</text>
<text x="48.9" y="126.6">3</text>
<text x="48.9" y="130.5">3</text>
<text x="51.8" y="126.6">HDMI_MCLK</text>
<text x="51.8" y="130.5">HDMI_I2S0</text>
<text x="68.9" y="129.3">HDMI_I2S0</text>
<text x="134.6" y="131.2">HDMI_LRCLK</text>
<text x="134.6" y="129.3">HDMI_SCLK</text>
<text x="150" y="130.5">HDMI_SCLK</text>
<text x="159.5" y="126.6">HDMI_SDA</text>
<text x="162.2" y="130.5">3</text>
<text x="170.7" y="126.6">2</text>
<text x="150" y="132.4">HDMI_LRCLK</text>
<text x="163.3" y="132.4">3</text>
</g>
<g font-size="1.7" fill="#004080">
<text x="89.8" y="63.1">D0</text>
<text x="89.8" y="65">D1</text>
<text x="95.4" y="65.4" transform="rotate(-90 95.4 65.4)">DVDD_3V</text>
<text x="99.3" y="62.4" transform="rotate(-90 99.3 62.4)">DVDD</text>
<text x="101.2" y="62.4" transform="rotate(-90 101.2 62.4)">DVDD</text>
<text x="103.1" y="62.4" transform="rotate(-90 103.1 62.4)">DVDD</text>
<text x="105.1" y="62.4" transform="rotate(-90 105.1 62.4)">DVDD</text>
<text x="108.9" y="62.3" transform="rotate(-90 108.9 62.3)">PVDD</text>
<text x="110.9" y="63.6" transform="rotate(-90 110.9 63.6)">BGVDD</text>
<text x="114.7" y="62.3" transform="rotate(-90 114.7 62.3)">AVDD</text>
<text x="116.7" y="62.3" transform="rotate(-90 116.7 62.3)">AVDD</text>
<text x="118.6" y="62.3" transform="rotate(-90 118.6 62.3)">AVDD</text>
<text x="120.1" y="65">TXC+</text>
<text x="89.8" y="67">D2</text>
<text x="89.8" y="68.9">D3</text>
<text x="89.8" y="70.8">D4</text>
<text x="120.4" y="70.8">TX0+</text>
<text x="120.5" y="67">TXC-</text>
<text x="256.8" y="69.8">D2+</text>
<text x="256.8" y="71.8">D2S</text>
<text x="264.9" y="71.8">BO3</text>
<text x="264.9" y="69.8">BO4</text>
<text x="89.8" y="72.7">D5</text>
<text x="89.8" y="74.7">D6</text>
<text x="89.8" y="76.6">D7</text>
<text x="120.8" y="72.7">TX0-</text>
<text x="256.8" y="73.7">D2-</text>
<text x="256.8" y="75.6">D1+</text>
<text x="256.8" y="77.6">D1S</text>
<text x="89.8" y="80.5">D8</text>
<text x="89.8" y="82.4">D9</text>
<text x="120.4" y="78.5">TX1+</text>
<text x="120.8" y="80.5">TX1-</text>
<text x="256.8" y="79.5">D1-</text>
<text x="256.8" y="81.4">D0+</text>
<text x="256.8" y="83.4">D0S</text>
<text x="89.8" y="84.3">D10</text>
<text x="89.8" y="86.3">D11</text>
<text x="89.8" y="88.2">D12</text>
<text x="120.4" y="86.3">TX2+</text>
<text x="120.8" y="88.2">TX2-</text>
<text x="256.8" y="85.3">D0-</text>
<text x="256.8" y="87.2">CLK+</text>
<text x="256.8" y="89.2">CLKS</text>
<text x="89.8" y="90.1">D13</text>
<text x="89.8" y="92.1">D14</text>
<text x="89.8" y="94">D15</text>
<text x="117.2" y="95.9">DDCSDA</text>
<text x="117.4" y="94">DDCSCL</text>
<text x="256.8" y="91.1">CLK-</text>
<text x="256.8" y="93">CEC</text>
<text x="256.8" y="95">RES</text>
<text x="89.8" y="97.9">D16</text>
<text x="89.8" y="99.8">D17</text>
<text x="89.8" y="101.7">D18</text>
<text x="116.5" y="101.7">CEC_CLK</text>
<text x="120.9" y="99.8">CEC</text>
<text x="256.8" y="96.9">SCL</text>
<text x="256.8" y="98.8">SDA</text>
<text x="256.8" y="100.8">DCC/CECG</text>
<text x="89.8" y="103.6">D19</text>
<text x="89.8" y="105.6">D20</text>
<text x="89.8" y="107.5">D21</text>
<text x="120.9" y="103.6">HPD</text>
<text x="256.8" y="102.7">5V0</text>
<text x="256.8" y="104.6">HPD</text>
<text x="264.9" y="104.6">BO1</text>
<text x="264.9" y="102.7">BO2</text>
<text x="89.8" y="109.4">D22</text>
<text x="89.8" y="111.4">D23</text>
<text x="206.6" y="111.4">IN1</text>
<text x="206.6" y="113.3">IN2</text>
<text x="211.6" y="113.3">OUT2</text>
<text x="211.6" y="111.4">OUT1</text>
<text x="89.8" y="115.2">CLK</text>
<text x="89.8" y="117.2">DE</text>
<text x="89.8" y="119.1">HSYNC</text>
<text x="206.6" y="115.2">GND</text>
<text x="206.6" y="117.2">IN3</text>
<text x="206.6" y="119.1">IN4</text>
<text x="211.6" y="119.1">OUT4</text>
<text x="211.6" y="117.2">OUT3</text>
<text x="212.4" y="115.2">GND</text>
<text x="89.8" y="121">VSYNC</text>
<text x="89.8" y="124.9">SPDIF</text>
<text x="89.8" y="122.9">R_EXT</text>
<text x="121.2" y="124.9">SCL</text>
<text x="121.7" y="121">INT</text>
<text x="89.8" y="126.8">MCLK</text>
<text x="89.8" y="130.7">I2S0</text>
<text x="120" y="130.7">SCLK</text>
<text x="121" y="126.8">SDA</text>
<text x="89.8" y="132.6">I2S1</text>
<text x="89.8" y="134.5">I2S2</text>
<text x="89.8" y="136.5">I2S3</text>
<text x="118.9" y="132.6">LRCLK</text>
<text x="122.1" y="134.5">PD</text>
<text x="108.9" y="138.6" transform="rotate(-90 108.9 138.6)">EPAD</text>
</g>
<g font-size="1.4">
<text x="30.9" y="11.7">5</text>
<text x="88.8" y="11.7">4</text>
<text x="146.7" y="11.7">3</text>
<text x="204.7" y="11.7">2</text>
<text x="262.6" y="11.7">1</text>
<text x=".5" y="36.3">D</text>
<text x="292" y="36.3">D</text>
<text x=".5" y="82.1">C</text>
<text x="292" y="82.1">C</text>
<text x=".5" y="128">B</text>
<text x="292" y="128">B</text>
<text x=".5" y="173.8">A</text>
<text x="292" y="173.8">A</text>
<text x="30.9" y="197">5</text>
<text x="88.8" y="197">4</text>
<text x="146.7" y="197">3</text>
<text x="204.7" y="197">2</text>
<text x="262.6" y="197">1</text>
</g>
</svg>
